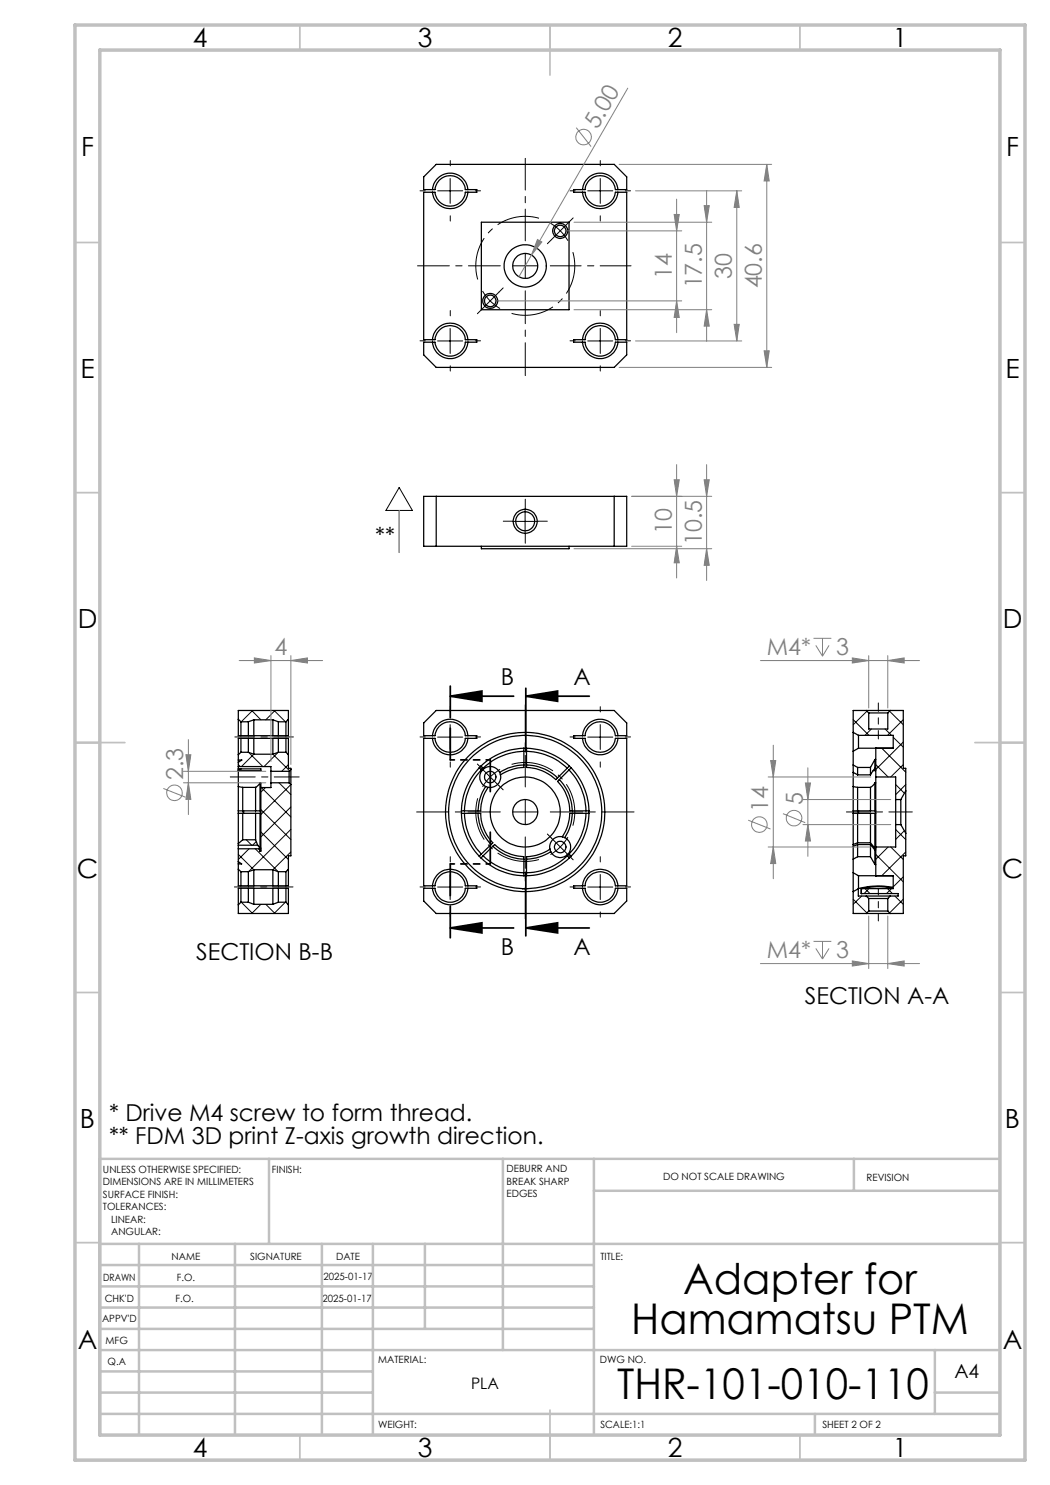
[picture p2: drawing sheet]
<svg xmlns="http://www.w3.org/2000/svg" width="210mm" height="297mm" viewBox="0 0 210 297" stroke-linecap="round" stroke-linejoin="round" font-family="sans-serif">
<g fill="none" stroke="#000" stroke-width=".25">
<path d="M86.5 38.4a3.6 3.6 0 0 0 3.5 3.3 3.6 3.6 0 0 0 3.6-3.3M86.5 37.9a3.6 3.6 0 0 1 3.5-3.3 3.6 3.6 0 0 1 3.6 3.3M87.2 32.9h35.6l2.5 2.5v2.5h-2.2a3 3 0 0 0-3-2.8 3 3 0 0 0-3.1 2.8h-2.3v.5h2.3a3 3 0 0 0 3.1 2.8 3 3 0 0 0 3-2.8h2.2v29.5h-2.2a3 3 0 0 0-3-2.8 3 3 0 0 0-3.1 2.8h-2.3v.5h2.3a3 3 0 0 0 3.1 2.8 3 3 0 0 0 3-2.8h2.2v2.6l-2.5 2.5h-35.6l-2.5-2.5v-2.6h2.3a3 3 0 0 0 3 2.8 3 3 0 0 0 3.1-2.8h2.3v-.5h-2.3a3 3 0 0 0-3.1-2.8 3 3 0 0 0-3 2.8h-2.3v-29.5h2.3a3 3 0 0 0 3 2.8 3 3 0 0 0 3.1-2.8h2.3v-.5h-2.3a3 3 0 0 0-3.1-2.8 3 3 0 0 0-3 2.8h-2.3v-2.5zM116.5 38.4a3.6 3.6 0 0 0 3.5 3.3 3.6 3.6 0 0 0 3.6-3.3M116.5 37.9a3.6 3.6 0 0 1 3.5-3.3 3.6 3.6 0 0 1 3.6 3.3M96.3 44.4h17.5v17.5h-17.5zM86.5 68.4a3.6 3.6 0 0 0 3.5 3.3 3.6 3.6 0 0 0 3.6-3.3M86.5 67.9a3.6 3.6 0 0 1 3.5-3.3 3.6 3.6 0 0 1 3.6 3.3M116.5 67.9a3.6 3.6 0 0 1 3.5-3.3 3.6 3.6 0 0 1 3.6 3.3M116.5 68.4a3.6 3.6 0 0 0 3.5 3.3 3.6 3.6 0 0 0 3.6-3.3M84.7 99.3h40.6v10h-40.6zM87.2 99.3v10"/>
<path d="M122.8 99.3v10M96.3 109.3v.4h17.5v-.4M47.7 152h.7l-.7 .5M47.7 143.9v3.2h10v-3.2M47.7 151v-3.3h10v3.3M47.7 157.3l.8 .2M47.7 154.1v3.2M47.7 153.8h4.5v.3h-4.5M47.7 153.3v.5M47.7 157.3v4.9M47.7 143.9v-1.8h10v1.8M47.7 151v2.3"/>
<path d="M47.7 153.8v.3M47.7 153.3h6.5v1M47.7 143.9l.5 .5M48.2 147.7v2.8M48.2 144.4v2.7M48.2 150.5l-.5 .5M48.2 150.5h1.5M48.2 144.4h1.5M48.3 153.8l-.6 .2M48.5 157.5v4.7M48.5 157.5h2.6M49.7 147.7v2.8"/>
<path d="M49.7 144.4v2.7M49.7 150.5l1.1 .3M50.8 144v3.1M50.8 147.7v3.1M50.8 150.8h3.8M50.8 144h3.8M50.8 144l-1.1 .4M51.1 157.5v4.7M52 156.6l-.9 .9M52 156.6h.2v.9M52 156.6v5.6M52.2 157.5v12.7h-.2"/>
<path d="M54.2 154.3v2.3M54.2 156.6v.9h-2M54.2 156.6h3.6M54.2 154.3h3.6M54.6 147.7v3.1M54.6 144v3.1M54.6 144l1.1 .4M55.7 144.4v2.7M55.7 147.7v2.8M55.7 150.5h1.5M55.7 150.5l-1.1 .3M55.7 144.4h1.5"/>
<path d="M57.2 144.4v2.7M57.2 147.7v2.8M57.2 150.5l.5 .5M57.7 151v2.7h.5v.2M57.7 143.9l-.5 .5M57.8 154.3v2.3M57.8 156.6l.4 .3M58.2 153.9v3M58.2 156.9v14.3h-.5v2.6M58.2 153.9l-.4 .4M84.7 144.6l2.5-2.5h35.6l2.5 2.5v2.5h-2.2a3 3 0 0 0-3-2.7 3 3 0 0 0-3.1 2.7h-2.3v.6h2.3a3 3 0 0 0 3.1 2.8 3 3 0 0 0 3-2.8h2.2v29.5h-2.2a3 3 0 0 0-3-2.9 3 3 0 0 0-3.1 2.9h-2.3v.5h2.3a3 3 0 0 0 3.1 2.7 3 3 0 0 0 3-2.7h2.2v2.5l-2.5 2.5h-35.6l-2.5-2.5v-2.5h2.3a3 3 0 0 0 3 2.7 3 3 0 0 0 3.1-2.7h2.3v-.5h-2.3a3 3 0 0 0-3.1-2.9 3 3 0 0 0-3 2.9h-2.3v-29.5h2.3a3 3 0 0 0 3 2.8 3 3 0 0 0 3.1-2.8h2.3v-.6h-2.3a3 3 0 0 0-3.1-2.7 3 3 0 0 0-3 2.7h-2.3zM86.5 147.7a3.6 3.6 0 0 0 3.5 3.3 3.6 3.6 0 0 0 3.6-3.3"/>
<path d="M86.5 147.1a3.6 3.6 0 0 1 3.5-3.2 3.6 3.6 0 0 1 3.6 3.2M95.8 153.6a13 13 0 0 0-3.5 8.6M95.8 153.6l.5 .4M96.2 153.2l-.4 .4M96.2 153.2l.4 .4M96.3 154a12.1 12.1 0 0 0-3.4 8.2M96.3 154l.1 .1M96.4 154.1a2.1 2.1 0 0 0 .7 3.2M96.6 153.6l.1 .2M96.7 153.8a2.1 2.1 0 0 1 3.2 .7M96.7 153.8l-.3 .3M97.1 157.3a9.4 9.4 0 0 0-1.5 4.9"/>
<path d="M97.1 157.3l.5 .2M97.6 157.5a8.3 8.3 0 0 0-1.5 4.7h-3.8M99.9 154.5l.2 .5M100.1 155a2.11 2.11 0 0 1-2.5 2.5M104.8 149.6a12.9 12.9 0 0 0-8.6 3.6M104.8 150.2a12.6 12.6 0 0 0-8.2 3.4M104.8 153a9.9 9.9 0 0 0-4.9 1.5M104.8 149.6v3.9a9.4 9.4 0 0 0-4.7 1.5M104.8 149.6h.5M105.3 149.6a12.9 12.9 0 0 1 8.6 3.6M105.3 150.2a12.6 12.6 0 0 1 8.2 3.4M105.3 153a9.5 9.5 0 0 1 6.2 2.6"/>
<path d="M105.3 149.6v3.9a8.9 8.9 0 0 1 5.9 2.4l2.7-2.7M111.9 155.9a9.3 9.3 0 0 1 2.6 6.3M113.8 154a12.1 12.1 0 0 1 3.4 8.2M113.9 153.2l.3 .4M114.2 153.6a13 13 0 0 1 3.6 8.6M114.2 153.6l-2.7 2.7a8.9 8.9 0 0 1 2.4 5.9h3.9M116.5 147.1a3.6 3.6 0 0 1 3.5-3.2 3.6 3.6 0 0 1 3.6 3.2M116.5 147.7a3.6 3.6 0 0 0 3.5 3.3 3.6 3.6 0 0 0 3.6-3.3M170.6 146.5v3.7M170.6 154.5l.9 .5M170.6 153v1.5M170.6 157.3l.9 .2"/>
<path d="M170.6 154.5v2.8M170.6 157.3v4.9M170.6 146.5l1.1 .6M170.6 150.2v2.8M170.6 153l.9 .5M171.5 153.5v1.5M171.5 157.5v4.7M171.5 153.5h2.6M171.5 155h2.6M171.5 157.5h2.6M171.7 147.1v2.5M171.7 147.1h6.9v2.5h-6.9"/>
<path d="M171.7 149.6l-1.1 .6M173.2 142.1h4.8M173.2 142.1h-2.6v4.4M173.2 142.1l.5 .5M173.7 142.6h3.9M173.7 142.6v3.2h3.9v-3.2M174.1 153.5v1.5M174.1 157.5v4.7M174.6 154.1h.6M174.9 153.8h.3M175 153.7l-.9 1.3M175 151.9v1.8"/>
<path d="M175 156.6l-.9 .9M175 156.6v5.6M175 153.7h.2M175 151.9h.2M175 151.9l-.9 1.6M175 156.6h.2M175.2 155.4v14M175.2 149.6h.1M175.2 155.4h3.9v4.5M175.2 149.6v5.8M178 142.1h2.7v11.6h.5v4.5M178 142.1l-.4 .5"/>
<path d="M179.1 159.9v5M179.1 159.9h1.1M180.2 159.9v5M181.2 158.2v8.4M181.2 158.2l-1 1.7M47.7 172.3l.6 .5h-.6M47.7 173.8v3.4h10v-3.4M47.7 162.7v6M47.7 162.2v.5M47.7 162.2h4.5M47.7 162.7h4.5M47.7 173.8l.5 .5"/>
<path d="M47.7 168.7v5.1M47.7 169.8h4.1M47.7 169h3.8M48.2 177.7v2.7M48.2 174.3v2.9M48.2 174.3h1.5M48.5 162.7v5.3M48.5 168l-.8 .7M48.5 168h2.6M48.7 162.2v.5M49.7 174.3v2.9M49.7 177.7v2.7"/>
<path d="M50.8 174v3.2M50.8 177.7v3.2M50.8 174h3.8M50.8 174l-1.1 .3M51.1 162.7v5.3M51.1 168l.4 1M51.5 169l.5 .6M51.8 169.8l.2 .4M51.8 169.8l.2 .2M52 170v.2M52 162.7v6.9M52 170h.2"/>
<path d="M52 169.6h.2M54.6 174v3.2M54.6 177.7v3.2M54.6 174l1.1 .3M55.7 174.3v2.9M55.7 177.7v2.7M55.7 174.3h1.5M57.2 174.3v2.9M57.2 177.7v2.7M57.7 173.8l-.5 .5M86.5 177.7a3.6 3.6 0 0 0 3.5 3.3 3.6 3.6 0 0 0 3.6-3.3M86.5 177.2a3.6 3.6 0 0 1 3.5-3.4 3.6 3.6 0 0 1 3.6 3.4"/>
<path d="M92.3 162.7h3.8a8.9 8.9 0 0 0 2.5 5.9l-.4 .3M92.3 162.7a12.9 12.9 0 0 0 3.5 8.5M92.3 162.2v.5M92.9 162.7a11.9 11.9 0 0 0 3.4 8.1M95.6 162.7a9.3 9.3 0 0 0 2.6 6.2M95.8 171.2l.4 .4M96.2 171.6a12.5 12.5 0 0 0 8.6 3.6M96.3 170.8l-.5 .4M96.6 171.2a12.1 12.1 0 0 0 8.2 3.4M96.6 171.2l-.4 .4M98.2 168.9l-1.9 1.9M98.6 169.3a9.5 9.5 0 0 0 6.2 2.5"/>
<path d="M98.6 169.3l.3-.4a9.4 9.4 0 0 0 5.9 2.4v3.9M98.6 169.3l-2 1.9M104.5 177.7h.8M104.8 175.2h.5M110 169.8a9 9 0 0 1-4.7 1.5v3.9M110 169.8l.1 .5M110.1 170.3a9.4 9.4 0 0 1-4.8 1.5M110.1 170.3a2.14 2.14 0 0 0 3.2 .8M112.5 167.4a2.08 2.08 0 0 0-2.5 2.4M112.5 167.4l.5 .1M113 167.5a2.1 2.1 0 0 1 .7 3.2M113.3 171.1l.6 .5"/>
<path d="M113.5 171.2a12.1 12.1 0 0 1-8.2 3.4M113.7 170.7l-.4 .4M113.7 170.7l.5 .5M113.9 171.6a12.5 12.5 0 0 1-8.6 3.6M114.2 171.2l-.3 .4M114.5 162.7a9.4 9.4 0 0 1-1.5 4.8M116.5 177.2a3.6 3.6 0 0 1 3.5-3.4 3.6 3.6 0 0 1 3.6 3.4M116.5 177.7a3.6 3.6 0 0 0 3.5 3.3 3.6 3.6 0 0 0 3.6-3.3M117.2 162.7a11.9 11.9 0 0 1-3.4 8.1M117.8 162.7a12.9 12.9 0 0 1-3.6 8.5M117.8 162.7h-3.9a8.5 8.5 0 0 1-1.4 4.7M117.8 162.2v.5"/>
<path d="M170.6 174.6v3.7M170.6 162.2v.5M170.6 169.3v2.5M170.6 162.7v6.2M170.6 178.3v4.4h2.6M170.6 162.2h4.6M170.6 162.7h4.6M170.6 168.9v.4M170.6 171.8v2.8M170.6 174.6l1.1 .6M171.5 168.9v2.4M171.5 162.7v5.9"/>
<path d="M171.5 171.3l-.9 .5M171.5 171.3h2.6M171.5 168.9l-.9 .4M171.5 168.9h2.6M171.5 168.6l-.9 .3M171.5 168.6h2.6M171.7 177.8v1.4h1.5M171.7 177.8l-1.1 .5M171.7 177.7l.5-.1a15.6 15.6 0 0 1 6.3-.1h-.5a15 15 0 0 0-5.7 .2M171.7 175.2v2.5M171.7 177.7v.1M171.7 175.2h6.9v2.5h-6.3"/>
<path d="M171.7 162.2v.5M172.3 177.7h.1M172.3 178.7h.1M172.3 177.7v1M172.3 178.7h7.3v.5h-1.6M173.2 179.2h4.8M173.2 179.2l.5 .5M173.7 179.7h3.9M173.7 179.7v2.5M174.1 168.9v2.4M174.1 162.7v5.9M174.1 171.3l.9 1.6"/>
<path d="M174.1 168.9l.9 1.1M174.1 168.6l.9 1M175 170v2.9M175 162.7v6.9M175 172.9h.2M175 170h.2M175 169.6h.2M175.2 175.2h.1M175.2 169.4v5.8M177.6 179.7v2.5M178 179.2l-.4 .5M179.1 164.9v4.5h-3.9"/>
<path d="M179.1 164.9h1.1M180.2 164.9l1 1.7M181.2 166.6v4.6h-.5v11.5h-2.7M47.7 181v-3.3h10v3.3M47.7 181v1.7h10v-1.7M48.2 180.4h1.5M48.2 180.4l-.5 .6M49.7 180.4l1.1 .5M50.8 180.9h3.8M55.7 180.4h1.5M55.7 180.4l-1.1 .5M57.2 180.4l.5 .6"/>
<path d="M173.2 182.7h4.8M173.7 182.2h3.9M173.7 182.2l-.5 .5M177.6 182.2l.4 .5"/>
<circle cx="105" cy="53.2" r="2.49"/>
<circle cx="105" cy="53.2" r="4.2"/>
<circle cx="112" cy="46.2" r="1.5"/>
<circle cx="112.1" cy="46.2" r="1.15"/>
<circle cx="98" cy="60.2" r="1.51"/>
<circle cx="98.1" cy="60.2" r="1.15"/>
<circle cx="105" cy="104.2" r="2.4"/>
<circle cx="105" cy="104.3" r="1.89"/>
<circle cx="98" cy="155.4" r="1.16"/>
<circle cx="105" cy="162.4" r="2.49"/>
<circle cx="105" cy="162.4" r="7"/>
<circle cx="105" cy="162.4" r="15.9"/>
<circle cx="105" cy="162.4" r="15.3"/>
<circle cx="112.1" cy="169.4" r="1.15"/>
</g>
<g fill="none" stroke="#000" stroke-width=".2">
<path d="M87.5 38.2h5M90 35.7v5M117.5 38.2h5.1M120.1 35.7v5M96.5 58.2a9.6 9.6 0 0 0 3.5 3.5M99.8 58.4l-3.5 3.5M87.5 68.2h5M90 65.7v5M117.5 68.2h5.1M120.1 65.7v5M79.8 97.5l2.7 4.6h-5.3zM79.8 102.1v8.4"/>
<path d="M102.6 104.3h4.9M105 101.8v4.9M47.7 152.9l.3 .4M49.7 150.5l2.9 2.8M50.3 142.1l1.9 1.9M50.5 142.1l-2.2 2.3M50.8 150.8l-2.5 2.5M52.3 157.5l5.9 5.9M53.1 157.5l-.9 .9M54.6 150.8l3.3 3.4M54.8 142.1l2.3 2.3M55 142.1l-1.8 1.9"/>
<path d="M55.6 150.5l-2.8 2.8M55.8 156.6l2.4 2.3M57.7 152.9l-1.4 1.4M58.2 156.9l-6 6M87.5 147.4h5M90 144.9v5M96.3 153.6l3.5 3.6M100 153.9a9.6 9.6 0 0 0-3.5 3.5M117.5 147.4h5.1M120.1 144.9v5M170.6 143.9l3.2 3.2M173.4 142.2l-2.8 2.8"/>
<path d="M174.3 145.8l-1.3 1.3M175.2 152.9l2.4 2.5M176.4 149.6l4.8 4.8M177 145.8l1.3 1.3M177.9 142.2l2.8 2.8M178.6 147.5l2.1 1.9M179.1 156.9l1.8 1.7M180.7 143.9l-3.2 3.2M180.7 148.4l-5.5 5.5M180.7 152.9l-2.5 2.5M181.2 156.9l-2.1 2M47.7 170.9l3.1 3.1"/>
<path d="M49.2 168l1.1 1M49.8 169.8l-2.1 2.1M51 169.8l4.6 4.5M51.3 168.3l-.8 .7M52.2 166.4l5.5 5.5M52.2 161.9l6 6M58.2 161.4l-6 6M58.2 165.9l-8.5 8.4M58.2 170.4l-3.6 3.6M87.5 177.4h5M90 174.9v5M117.5 177.4h5.1"/>
<path d="M120.1 174.9v5M170.6 179.8l2.8 2.8M172.3 179.2l-1.7 1.7M173 177.7l1 1M173.8 177.7l-1 1M175.2 170.9l5.5 5.5M177.5 177.7l1 1M177.6 169.4l-2.4 2.5M178.2 169.4l2.5 2.5M178.3 177.7l-1 1M179 179.2l1.7 1.7M179.1 165.9l2.1 2"/>
<path d="M180.7 175.4l-2.1 2M180.7 179.8l-2.8 2.8M180.9 166.2l-1.8 1.7M181.2 170.4l-4.8 4.8M48.3 180.4l2.2 2.3M52.2 180.9l-1.9 1.8M53.2 180.9l1.8 1.8M57.1 180.4l-2.3 2.3"/>
</g>
<g fill="none" stroke="#808080" stroke-width=".2">
<path d="M125.6 17.6l-19.3 33.4M115.3 25.5l2.9 3.8M123.8 32.9h30.5M127.1 38.2h21.2M135.3 39.8v26.7M141.3 38.1v30.2M147.4 38.2v30M147.4 38.2l.4 3.3h-1zM153.4 32.9l.4 3.3h-1zM153.4 32.9v40.6M106.3 51l-2.5 4.3M107.5 47.9l.9 .5-2.1 2.6z"/>
<path d="M113 46.2h23.3M114.8 44.4h27.5M134.8 42.9h1.1l-.6 3.3zM140.8 41.1h1.1l-.6 3.3zM99 60.2h37.3M114.8 61.9h27.5M123.8 73.5h30.5M127.1 68.2h21.2M135.3 60.2l.6 3.3h-1.1zM141.3 61.9l.6 3.3h-1.1zM146.8 64.9h1l-.4 3.3zM152.8 70.2h1l-.4 3.3z"/>
<path d="M126.3 99.3h16M134.8 96h1.1l-.6 3.3zM135.3 92.9v22.7M140.8 96h1.1l-.6 3.3zM141.3 92.9v23.2M114.8 109.7h27.5M126.3 109.3h10M135.3 109.3l.6 3.3h-1.1zM141.3 109.7l.6 3.4h-1.1zM47.8 132.1h16.7M50.9 131.6l3.3 .5-3.3 .5zM54.2 131.1v21.2"/>
<path d="M58.2 132.1l3.3-.5v1zM58.2 131.1v21.8M152.1 132.1h31.8M162.7 127.7h3.6M163.2 129.1l1.3 2.1M164.5 127.7v3.5M165.8 129.1l-1.3 2.1M170.5 131.6l3.2 .5-3.2 .5zM173.7 131.1v10.5M177.6 132.1l3.2-.5v1zM177.6 131.1v10.5M32.7 157.7l4.4 1.8"/>
<path d="M36.7 154.3h16.5M36.7 156.6h16.5M37.2 151h1l-.5 3.3zM37.7 156.6l.5 3.3h-1zM37.7 147.9v15M153.6 155.4h20.6M154.1 152.1h1.1l-.5 3.3zM154.7 149v26.8M160.6 159.9h17.6M161.1 156.6h1l-.5 3.3zM161.6 153.6v17.7M149.6 164l4.5 1.8"/>
<path d="M153.6 169.4h20.6M154.7 169.4l.5 3.3h-1.1zM156.6 162.7l4.4 1.8M160.6 164.9h17.6M161.6 164.9l.5 3.3h-1zM152.1 192.7h31.8M162.7 188.3h3.6M163.2 189.7l1.3 2.1M164.5 188.3v3.5M165.8 189.7l-1.3 2.1M170.5 192.2l3.2 .5-3.2 .5zM173.7 183.2v10.5"/>
<path d="M177.6 192.7l3.2-.5v1zM177.6 183.2v10.5"/>
<circle cx="116.7" cy="27.4" r="1.57"/>
<circle cx="34.9" cy="158.6" r="1.56"/>
<circle cx="151.9" cy="164.9" r="1.55"/>
<circle cx="158.8" cy="163.6" r="1.55"/>
</g>
<path d="M112.1 46.2l-2-1.6M112.1 46.2l1.5 1.9M112.1 169.4l1.5-2M112.1 169.4l-2 1.5" fill="none" stroke="#000" stroke-width=".2" stroke-dasharray="15.2 1.3 1.3 1.3" stroke-linecap="butt"/>
<path d="M107.8 43.7a9.9 9.9 0 0 0-12.3 12.2M102.3 62.7a9.9 9.9 0 0 0 12.3-12.3M95.5 159.6a9.9 9.9 0 0 0 12.3 12.3M114.6 165.1a9.9 9.9 0 0 0-12.3-12.2" fill="none" stroke="#000" stroke-width=".2" stroke-dasharray="15.2 1.3 1.3 1.3" stroke-dashoffset="6.6" stroke-linecap="butt"/>
<path d="M90 139.2l6.4-1v2.1zM90 139.2h12.7M105.2 139.2l6.3-1v2.1zM105.2 139.2h12.7M105.2 137.7v12.7M105.2 174.4v12.8M90 185.6l6.4-1v2zM90 185.6h12.7M105.2 185.6l6.3-1v2zM105.2 185.6h12.7" fill="none" stroke="#000" stroke-width=".35"/>
<g fill="none" stroke="#000" stroke-width=".2" stroke-dasharray="15.2 1.3 1.3 1.3">
<path d="M85.1 38.2h-1.1M90.1 33.2v-1.1M95.1 38.2h1M115.1 38.2h-1.1M120.1 33.2v-1.1M125.1 38.2h1M90.1 43.2v1M99.8 58.4l.8-.8M105.1 53.2v-2.5M105.1 53.2h-2.5M105.1 53.2v2.5M105.1 53.2h2.5"/>
<path d="M110.3 47.9l-.8 .8M112.1 46.2l1.7-1.8M112.1 46.2l-1.8 1.7M113.8 44.4l.8-.8M120.1 43.2v1M85.1 68.2h-1.1M90.1 63.2v-1.1M90.1 73.2v1M95.1 68.2h1M96.3 61.9l-.8 .8M115.1 68.2h-1.1M120.1 63.2v-1.1"/>
<path d="M120.1 73.2v1M125.1 68.2h1M102.6 104.2h-1.9M105.1 101.7v-1.9M105.1 106.7v1.9M107.6 104.2h1.9M85.1 147.4h-1.1M90.1 142.4v-1.1M90.1 152.4v1M95.1 147.4h1M96.3 153.6l-.8-.8M99.8 157.2l.8 .8"/>
<path d="M115.1 147.4h-1.1M120.1 142.4v-1.1M120.1 152.4v1M125.1 147.4h1M85.1 177.4h-1.1M90.1 172.4v-1.1M95.1 177.4h1M105.1 162.4v-2.5M105.1 162.4h-2.5M105.1 162.4v2.5M105.1 162.4h2.5M110.3 167.6l-.8-.8"/>
<path d="M112.1 169.4l1.7 1.8M112.1 169.4l-1.8-1.8M113.8 171.2l.8 .8M115.1 177.4h-1.1M120.1 172.4v-1.1M125.1 177.4h1M90.1 182.4v1M120.1 182.4v1"/>
</g>
<path d="M100.1 53.2h-16.6M105.1 48.2v-16.5M105.1 157.4v-16.4" fill="none" stroke="#000" stroke-width=".2" stroke-dasharray="15.2 1.3 1.3 1.3" stroke-dashoffset="8.9"/>
<path d="M100.1 162.4h-16.8M110.1 162.4h16.7" fill="none" stroke="#000" stroke-width=".2" stroke-dasharray="15.2 1.3 1.3 1.3" stroke-dashoffset="8.8"/>
<path d="M105.1 167.4v16.4" fill="none" stroke="#000" stroke-width=".2" stroke-dasharray="15.2 1.3 1.3 1.3" stroke-dashoffset="9"/>
<path d="M105.1 58.2v16.9" fill="none" stroke="#000" stroke-width=".2" stroke-dasharray="15.2 1.3 1.3 1.3" stroke-dashoffset="8.7"/>
<path d="M110.1 53.2h16.1" fill="none" stroke="#000" stroke-width=".2" stroke-dasharray="15.2 1.3 1.3 1.3" stroke-dashoffset="9.1"/>
<path d="M175.7 177.7v6.5" fill="none" stroke="#000" stroke-width=".2" stroke-dasharray="15.2 1.3 1.3 1.3" stroke-dashoffset="13.9"/>
<path d="M182.5 162.4h-13.2" fill="none" stroke="#000" stroke-width=".2" stroke-dasharray="15.2 1.3 1.3 1.3" stroke-dashoffset="10.6"/>
<path d="M175.7 140.6v7.2" fill="none" stroke="#000" stroke-width=".2" stroke-dasharray="15.2 1.3 1.3 1.3" stroke-dashoffset="13.5"/>
<path d="M59.8 155.4h-13.7" fill="none" stroke="#000" stroke-width=".2" stroke-dasharray="15.2 1.3 1.3 1.3" stroke-dashoffset="10.3"/>
<path d="M58.7 147.4h-11.7M58.6 177.4h-11.7" fill="none" stroke="#000" stroke-width=".2" stroke-dasharray="15.2 1.3 1.3 1.3" stroke-dashoffset="11.3"/>
<path d="M90.1 152v-6.4M90.1 143.6v-6.4M98.1 158.3v-6.3M90.1 179.1v-6.3M98.1 172.8v-6.4M90.1 187.6v-6.4" fill="none" stroke="#000" stroke-width=".35" stroke-dasharray="6.3 1.3 1.3 1.3 1.3 1.3"/>
<path d="M98.1 152h-8M98.1 172.8h-8" fill="none" stroke="#000" stroke-width=".35" stroke-dasharray="6.3 1.3 1.3 1.3 1.3 1.3" stroke-dashoffset="5.5"/>
<path d="M79.8 102.1v8.4" fill="none" stroke="#c0c0c0" stroke-width=".2"/>
<g fill="none" stroke="#c0c0c0" stroke-width=".35">
<path d="M60 5v5M110 5v10M160 5v5M15 48.5h5M200 48.5h5M15 98.5h5M200 98.5h5M15 148.5h10M195 148.5h10M15 198.5h5M200 198.5h5M15 248.5h5"/>
<path d="M200 248.5h5M60 287v5M110 282v10M160 287v5"/>
</g>
<g fill="none" stroke="#c0c0c0" stroke-width=".5">
<path d="M53.8 231.8v17M100.6 231.8v38.2M118.8 231.8v55.2M118.8 238.2h81.2M170.8 231.8v6.4M200 231.8h-180v55.2M20 248.8h180M20 257.3h98.8M20 253h98.8M27.8 248.8v38.2M47 248.8v38.2M64.4 248.8v38.2"/>
<path d="M74.6 248.8v38.2M85 248.8v17M20 265.8h98.8M20 261.5h98.8M20 278.5h54.6M20 274.3h54.6M20 270h180M187 278.5h13M187 270v12.8M20 282.8h180M163 282.8v4.2"/>
</g>
<path d="M15 5h190v287h-190zM20 10h180v277h-180z" fill="none" stroke="#c0c0c0" stroke-width=".7"/>
<g fill="#000">
<path d="M90 139.2l6.4-1v2.1zM90 185.6l6.4-1v2z"/>
<path d="M105.2 139.2l6.3-1v2.1zM105.2 185.6l6.3-1v2z"/>
</g>
<g fill="#808080">
<path d="M107.5 47.9l.9 .5-2.1 2.6z"/>
<path d="M170.5 192.2l3.2 .5-3.2 .5zM177.6 192.7l3.2-.5v1z"/>
<path d="M170.5 131.6l3.2 .5-3.2 .5zM177.6 132.1l3.2-.5v1z"/>
<path d="M50.9 131.6l3.3 .5-3.3 .5zM58.2 132.1l3.3-.5v1z"/>
<path d="M141.3 109.7l.6 3.4h-1.1zM140.8 96h1.1l-.6 3.3z"/>
<path d="M141.3 61.9l.6 3.3h-1.1zM140.8 41.1h1.1l-.6 3.3z"/>
<path d="M161.6 164.9l.5 3.3h-1zM161.1 156.6h1l-.5 3.3z"/>
<path d="M134.8 96h1.1l-.6 3.3zM135.3 109.3l.6 3.3h-1.1zM134.8 42.9h1.1l-.6 3.3zM135.3 60.2l.6 3.3h-1.1zM147.4 38.2l.4 3.3h-1zM146.8 64.9h1l-.4 3.3zM153.4 32.9l.4 3.3h-1zM152.8 70.2h1l-.4 3.3z"/>
<path d="M154.1 152.1h1.1l-.5 3.3zM154.7 169.4l.5 3.3h-1.1zM37.2 151h1l-.5 3.3zM37.7 156.6l.5 3.3h-1z"/>
</g>
<g font-size="8.5">
<text x="136.6" y="258.8">Adapter for</text>
<text x="126.2" y="266.9">Hamamatsu PTM</text>
<text x="123.4" y="279.7">THR-101-010-110</text>
</g>
<g font-size="5.3">
<text x="38.5" y="9.5">4</text>
<text x="83.5" y="9.5">3</text>
<text x="133.6" y="9.5">2</text>
<text x="178.6" y="9.5">1</text>
<text x="16.2" y="31.3">F</text>
<text x="201.2" y="31.3">F</text>
<text x="16.1" y="75.5">E</text>
<text x="201.1" y="75.5">E</text>
<text x="15.5" y="125.5">D</text>
<text x="200.5" y="125.5">D</text>
<text x="15.4" y="175.5">C</text>
<text x="200.4" y="175.5">C</text>
<text x="16" y="225.5">B</text>
<text x="201" y="225.5">B</text>
<text x="15.5" y="269.8">A</text>
<text x="200.5" y="269.8">A</text>
<text x="38.5" y="291.5">4</text>
<text x="83.5" y="291.5">3</text>
<text x="133.6" y="291.5">2</text>
<text x="178.6" y="291.5">1</text>
</g>
<g font-size="4.7" fill="#808080">
<text x="119.5" y="26" transform="rotate(-60 119.5 26)">5.00</text>
<text x="134.3" y="55.8" transform="rotate(-90 134.3 55.8)">14</text>
<text x="140.3" y="57.7" transform="rotate(-90 140.3 57.7)">17.5</text>
<text x="146.3" y="55.8" transform="rotate(-90 146.3 55.8)">30</text>
<text x="152.3" y="57.7" transform="rotate(-90 152.3 57.7)">40.6</text>
<text x="134.3" y="106.8" transform="rotate(-90 134.3 106.8)">10</text>
<text x="140.3" y="109" transform="rotate(-90 140.3 109)">10.5</text>
<text x="54.9" y="131.1">4</text>
<text x="153.4" y="131">M4*</text>
<text x="167.2" y="131">3</text>
<text x="36.6" y="156" transform="rotate(-90 36.6 156)">2.3</text>
<text x="160.5" y="161" transform="rotate(-90 160.5 161)">5</text>
<text x="153.6" y="162.3" transform="rotate(-90 153.6 162.3)">14</text>
<text x="153.4" y="191.6">M4*</text>
<text x="167.2" y="191.6">3</text>
</g>
<g font-size="4.7">
<text x="75.1" y="108.7">**</text>
<text x="100.1" y="137.1">B</text>
<text x="114.7" y="137.1">A</text>
<text x="100.1" y="190.9">B</text>
<text x="114.7" y="190.9">A</text>
<text x="39.3" y="192">SECTION B-B</text>
<text x="161" y="200.8">SECTION A-A</text>
<text x="21.8" y="224.2">* Drive M4 screw to form thread.</text>
<text x="21.8" y="228.7">** FDM 3D print Z-axis growth direction.</text>
</g>
<text font-size="3.9" x="190.9" y="275.5">A4</text>
<text font-size="3.2" x="94.2" y="277.9">PLA</text>
<g font-size="2">
<text x="20.6" y="234.6">UNLESS OTHERWISE SPECIFIED:</text>
<text x="20.6" y="237.1">DIMENSIONS ARE IN MILLIMETERS</text>
<text x="20.6" y="239.6">SURFACE FINISH:</text>
<text x="54.4" y="234.6">FINISH:</text>
<text x="101.3" y="234.5">DEBURR AND</text>
<text x="101.3" y="237">BREAK SHARP</text>
<text x="101.3" y="239.5">EDGES</text>
<text x="132.6" y="236">DO NOT SCALE DRAWING</text>
<text x="173.3" y="236.2">REVISION</text>
<text x="20.6" y="242.1">TOLERANCES:</text>
<text x="22.2" y="244.6">LINEAR:</text>
<text x="22.2" y="247.1">ANGULAR:</text>
<text x="34.3" y="252">NAME</text>
<text x="50" y="251.9">SIGNATURE</text>
<text x="67.2" y="251.9">DATE</text>
<text x="120.1" y="251.9">TITLE:</text>
<text x="20.6" y="256.1">DRAWN</text>
<text x="35.3" y="256.1">F.O.</text>
<text x="64.7" y="255.9">2025-01-17</text>
<text x="20.9" y="260.3">CHK'D</text>
<text x="35.1" y="260.3">F.O.</text>
<text x="64.5" y="260.3">2025-01-17</text>
<text x="20.4" y="264.4">APPV'D</text>
<text x="21.1" y="268.8">MFG</text>
<text x="21.5" y="273">Q.A</text>
<text x="75.6" y="272.5">MATERIAL:</text>
<text x="120" y="272.5">DWG NO.</text>
<text x="75.6" y="285.5">WEIGHT:</text>
<text x="120.1" y="285.6">SCALE:1:1</text>
<text x="164.5" y="285.6">SHEET 2 OF 2</text>
</g>
</svg>
